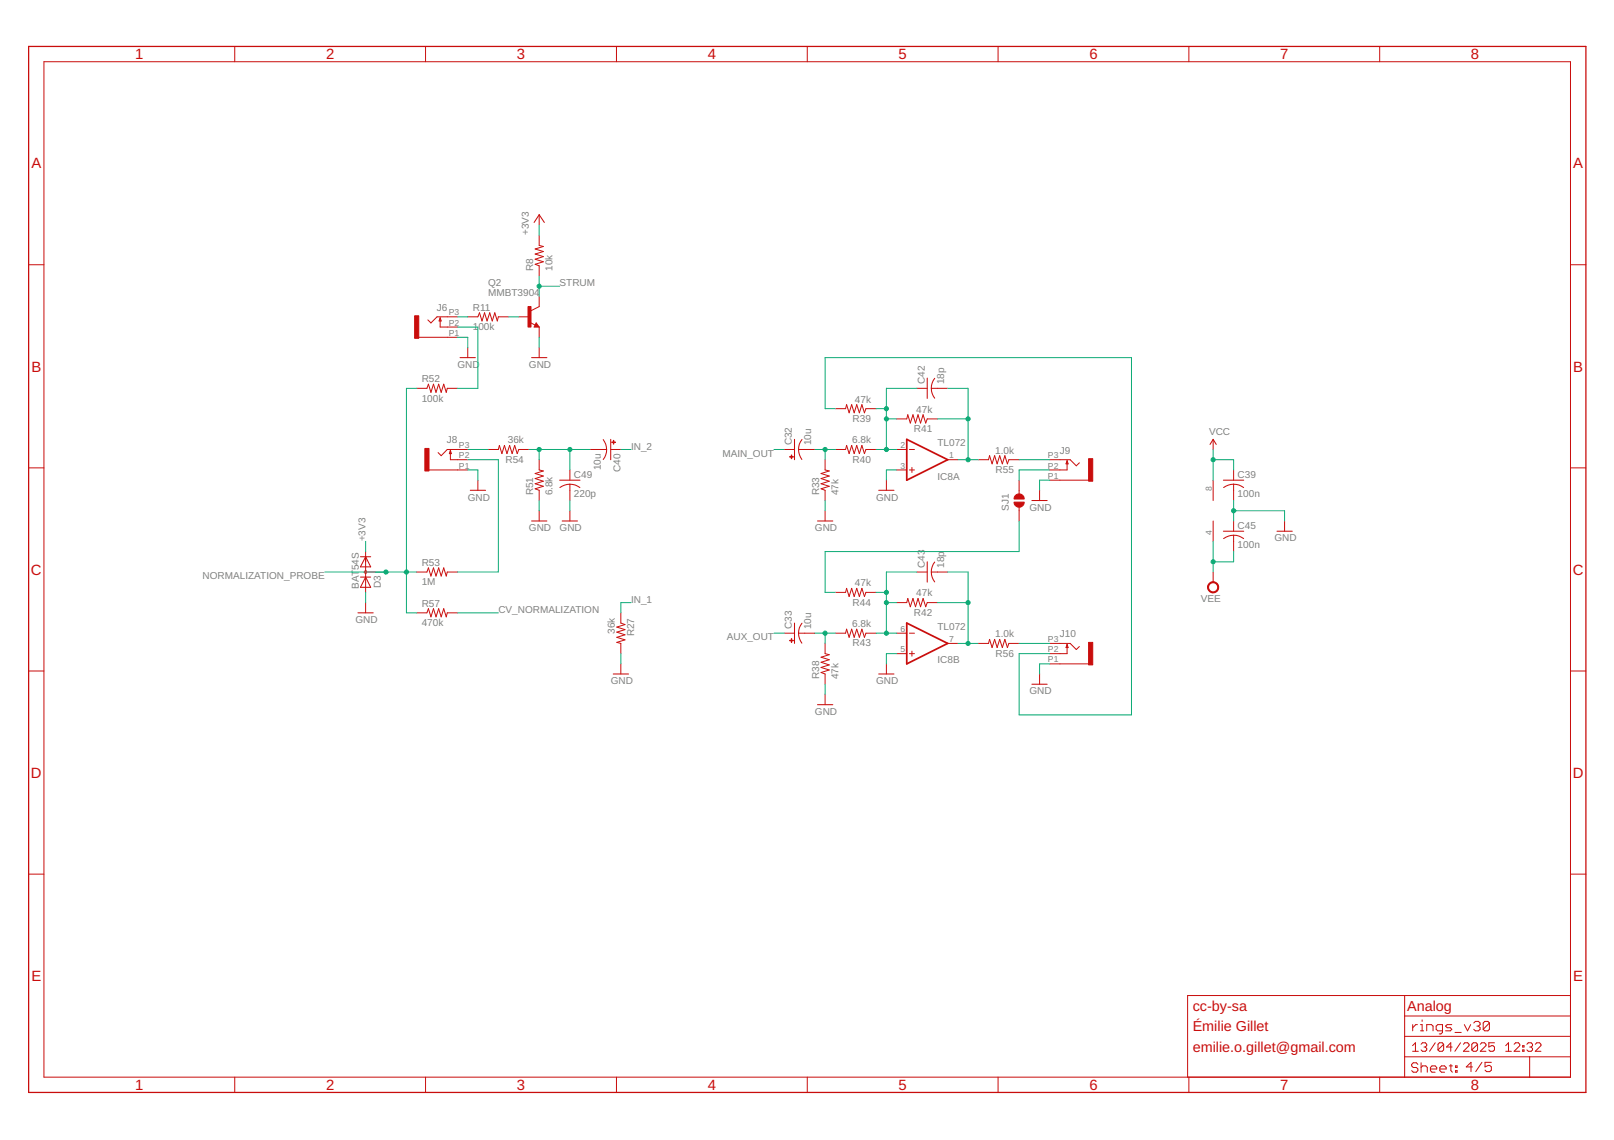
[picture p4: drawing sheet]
<svg xmlns="http://www.w3.org/2000/svg" width="297mm" height="210mm" viewBox="0 0 297 210" stroke-linecap="round" stroke-linejoin="round" font-family="sans-serif">
<g fill="none" stroke="#c90d0c" stroke-width=".19">
<path d="M81 58.5l.2 .6h-.4zM98.3 41l.9-1.5 1 1.5M98.7 59.8l.1 .2h-.3l.2-.4 .3 .5h-.5M84.7 65.8h2.8M97.8 65.8h2.8M170.6 69.6v3.8M172 69.7a2.96 2.96 0 0 0 0 3.6M82.9 83l.2 .5h-.4zM86.6 90.3h2.8M97.8 95.9h2.8M103 88.4h3.7M103 89.8a3.1 3.1 0 0 1 3.7 0"/>
<path d="M103.5 95.9h2.8M111 80.9a2.9 2.9 0 0 1 .6 1.9M111.7 82.8a3.1 3.1 0 0 1-.7 1.8M112.4 80.9v3.7M146.2 80.9v3.7M147.6 80.9a3 3 0 0 0 0 3.7M150.5 95.9h2.8M161.7 90.3h2.8M189.9 92.2h2.8M196.4 84.8l.2 .6h-.4zM222.7 81.8l.6-.9 .5 .9M225.1 88.4h3.8"/>
<path d="M225.1 97.8h3.8M225.2 89.8a3.1 3.1 0 0 1 3.7 0M225.2 99.2a3.1 3.1 0 0 1 3.7 0M235 97.8h2.8M65.9 112.8h2.8M66.3 102.5h1.9M66.3 106.3h1.9M67.3 102.5l.9 1.9h-1.9zM67.3 106.3l.9 1.8h-1.9zM146.2 114.7v3.8M147.6 114.7a3 3 0 0 0 0 3.7M170.6 103.4v3.8"/>
<path d="M172 103.5a2.96 2.96 0 0 0 0 3.6M196.4 118.7l.2 .5h-.4zM112.9 124.1h2.8M150.5 129.8h2.8M161.7 124.1h2.8M189.9 126h2.8"/>
</g>
<g fill="none" stroke="#c90d0c" stroke-width=".18">
<path d="M8.1 11.4h280.9v186.9h-280.9zM43.2 8.6v2.8M78.3 8.6v2.8M113.5 8.6v2.8M148.6 8.6v2.8M183.7 8.6v2.8M218.8 8.6v2.8M253.9 8.6v2.8M99.2 39.5v1.9M5.3 48.7h2.8M81 58.5v1.7h3.2M84.2 58.3h-3.8l-1.1 1.2-.6-.6"/>
<path d="M86.1 58.3h1.8l.3-.7 .5 1.5 .5-1.5 .4 1.5 .5-1.5 .5 1.5 .5-1.5 .4 1.5 .2-.8h1.9M95.5 58.3h1.8M97.6 59.4l.9 .5M98.7 59.5l.5 .7h-.9zM99.2 43.3v1.9l.8 .2-1.5 .4 1.5 .5-1.5 .5 1.5 .4-1.5 .5 1.5 .5-1.5 .5 .7 .2v1.9M99.2 54.6v1.9l-1.5 .7M289 48.7h2.9M76.7 71.5h1.9l.2-.8 .5 1.5 .5-1.5 .4 1.5 .5-1.5 .5 1.5 .5-1.5 .4 1.5 .2-.7h1.9M77 62.1h7.2M86.1 64v1.8M99.2 60.2v1.9M99.2 64v1.8"/>
<path d="M153.7 75.2h1.9l.2-.7 .5 1.5 .4-1.5 .5 1.5 .5-1.5 .5 1.5 .4-1.5 .5 1.5 .3-.8h1.8M165 77.1h1.9l.2-.7 .4 1.5 .5-1.5 .5 1.5 .5-1.5 .4 1.5 .5-1.5 .5 1.5 .2-.8h1.9M168.8 71.5h1.8M171.4 71.5h3M5.3 86.1h2.8M78.9 86.5h7.2M82.9 83v1.6h3.2M86.1 82.8h-3.8l-1.1 1.1-.6-.6M87.9 88.4v1.9M89.8 82.8h1.9l.2-.8 .5 1.5 .4-1.5 .5 1.5 .5-1.5 .5 1.5 .4-1.5 .5 1.5 .3-.7h1.8M99.2 84.6v1.9l.8 .2-1.5 .5 1.5 .5-1.5 .4 1.5 .5-1.5 .5 1.5 .4-1.5 .5 .7 .3v1.9M99.2 94v1.9"/>
<path d="M104.9 86.5v1.9M104.9 89.2v3M104.9 94v1.9M108.6 82.8h3M112.4 82.8h1.9M144.3 82.8h1.9M147 82.8h3M151.8 84.6v1.9l.8 .2-1.5 .5 1.5 .5-1.5 .4 1.5 .5-1.5 .5 1.5 .4-1.5 .5 .7 .3v1.9M151.8 94v1.9M153.7 82.8h1.9l.2-.8 .5 1.5 .4-1.5 .5 1.5 .5-1.5 .5 1.5 .4-1.5 .5 1.5 .3-.7h1.8M163.1 88.4v1.9M165 82.8h1.9"/>
<path d="M165 86.5h1.9M167.4 82.8h.9M167.4 86.5h.9M167.8 86.1v.9M174.4 84.6h1.9M180 84.6h1.9l.2-.7 .5 1.5 .4-1.5 .5 1.5 .5-1.5 .5 1.5 .4-1.5 .5 1.5 .3-.8h1.9M187.6 88.4v2.6M187.6 93.4v2.5M191.3 90.3v1.9M193.2 84.6h3.8l1.1 1.2 .5-.6M193.2 88.4h7.1M196.4 84.8v1.7h-3.2"/>
<path d="M223.3 80.9v1.9M223.3 88.4v3.8M223.3 95.9v3.8M227 86.5v1.9M227 89.2v3M227 95.9v1.9M227 98.6v3M236.4 95.9v1.9M289 86.1h2.9M67.3 105.3h1.9M67.3 101.6v7.5M67.3 111v1.8"/>
<path d="M76.7 105.3h1.9l.2-.7 .5 1.5 .5-1.5 .4 1.5 .5-1.5 .5 1.5 .5-1.5 .4 1.5 .2-.8h1.9M76.7 112.8h1.9l.2-.7 .5 1.5 .5-1.5 .4 1.5 .5-1.5 .5 1.5 .5-1.5 .4 1.5 .2-.8h1.9M114.3 112.8v1.9l.7 .3-1.5 .5 1.5 .4-1.5 .5 1.5 .5-1.5 .4 1.5 .5-1.5 .5 .8 .2v1.9M144.3 116.6h1.9M147 116.6h3M151.8 118.5v1.9l.8 .1-1.5 .5 1.5 .5-1.5 .4 1.5 .5-1.5 .5 1.5 .5-1.5 .4 .7 .3v1.9M153.7 116.6h1.9l.2-.8 .5 1.5 .4-1.5 .5 1.5 .5-1.5 .5 1.5 .4-1.5 .5 1.5 .3-.7h1.8M153.7 109.1h1.9l.2-.8 .5 1.5 .4-1.5 .5 1.5 .5-1.5 .5 1.5 .4-1.5 .5 1.5 .3-.7h1.8M165 116.6h1.9M165 111h1.9l.2-.8 .4 1.5 .5-1.5 .5 1.5 .5-1.5 .4 1.5 .5-1.5 .5 1.5 .2-.7h1.9M167.4 116.6h.9M167.8 119.9v.9"/>
<path d="M168.8 105.3h1.8M171.4 105.3h3M174.4 118.5h1.9M180 118.5h1.9l.2-.8 .5 1.5 .4-1.5 .5 1.5 .5-1.5 .5 1.5 .4-1.5 .5 1.5 .3-.7h1.9M193.2 118.5h3.8l1.1 1.1 .5-.6M196.4 118.7v1.7h-3.2M223.3 105.3v1.9M5.3 123.5h2.8M114.3 122.2v1.9M151.8 127.9v1.9M163.1 122.2v1.9M165 120.4h1.9"/>
<path d="M167.4 120.4h.9M191.3 124.1v1.9M193.2 122.2h7.1M289 123.5h2.9M5.3 161h2.8M289 161h2.9M43.2 198.3v2.8M78.3 198.3v2.8M113.5 198.3v2.8M148.6 198.3v2.8M183.7 198.3v2.8M218.8 198.3v2.8"/>
<path d="M253.9 198.3v2.8M258.5 194.6h30.5M258.5 183.3v15M258.5 190.8h30.5M258.5 187.1h30.5M260 192.5l.5-.5v1.6M260 193.6h1M260 188.7v1.1M260.9 188.7h-.3l-.6 .5M260.9 196l-.2-.3h-.6l-.3 .3v.3l.3 .3h.6l.2 .2v.3l-.2 .3h-.6l-.3-.3M261.4 188.7h.3v1.1M261.4 189.8h.6"/>
<path d="M261.5 192.3l.3-.3h.5l.3 .3v.2l-.3 .3M261.5 195.7v1.7M261.5 196.6l.3-.3h.6l.3 .3v.8M261.7 187.8v.3M262.1 192.8h.2M262.3 192.8l.3 .3v.2l-.3 .3h-.5l-.3-.3M262.6 189.8v-1.1h.8l.3 .2v.9M263.2 196.8h1.2v-.2l-.3-.3h-.6l-.3 .3v.5l.3 .3h.6M264.1 192l-1 1.6M265 196.8h1.1v-.2l-.2-.3h-.6l-.3 .3v.5l.3 .3h.6M265.5 189.8h-.9l-.3-.3v-.6l.3-.2h.9v1.4l-.3 .3h-.3M265.7 192.3v1l-.3 .3h-.5l-.3-.3"/>
<path d="M265.7 192.3l-.3-.3h-.5l-.3 .3v1M265.7 192.3l-1.1 1M266.7 196.3h.6M267 196v1.1l.3 .3M267.2 188.7h-.9l-.3 .2 .3 .3h.6l.3 .3-.3 .3h-.9M267.3 192.8h-1.1l.8-.8v1.6M267.8 190.1h1.1M267.9 196.3h.3v.3h-.3zM267.9 197.1h.3v.3h-.3zM268.8 192l-1 1.6M269.3 192.3l.3-.3h.5l.3 .3v.2l-1.1 1.1h1.1M269.5 188.7l.6 1.1 .6-1.1"/>
<path d="M271 196.4h-1.1l.8-.8v1.7M271.2 188.4l.3-.3h.6l.3 .3v.3l-.3 .2M271.8 188.9h.3M271.9 192.3v1l-.2 .3h-.6l-.2-.3M271.9 192.3l-.2-.3h-.6l-.2 .3v1M271.9 192.3l-1 1M272.1 188.9l.3 .3v.3l-.3 .3h-.6l-.3-.3M272.4 192.3l.3-.3h.5l.3 .3v.2l-1.1 1.1h1.1M272.7 195.6l-1.1 1.7M274.1 188.4v1.1l-.3 .3h-.5l-.3-.3M274.1 188.4l-.3-.3h-.5l-.3 .3v1.1M274.1 188.4l-1.1 1.1"/>
<path d="M274.5 195.6h-1.2v.8l.6-.2h.3l.3 .2v.6l-.3 .3h-.6l-.3-.3M275 192h-1v.8l.5-.3h.3l.2 .3v.5l-.2 .3h-.5l-.3-.3M277.1 193.6h1.1M277.1 192.5l.5-.5v1.6M278.7 192.3l.2-.3h.5l.3 .3v.2l-1 1.1h1M280.2 193.3h.3v.3h-.3zM280.2 192.5h.3v.3h-.3zM281 192.3l.3-.3h.5l.2 .3v.2l-.2 .3M281.5 192.8h.3M281.5 194.6v3.7M281.8 192.8l.2 .3v.2l-.2 .3h-.5l-.3-.3M282.6 192.3l.2-.3h.5l.3 .3v.2l-1 1.1h1"/>
<path d="M289 183.3h-70.4v15"/>
</g>
<path d="M5.3 8.6h286.6v192.5h-286.6z" fill="none" stroke="#c90d0c" stroke-width=".23"/>
<g fill="#c90d0c" stroke="#c90d0c" stroke-width=".18">
<path d="M112.9 81.1l.1 .7z"/>
<path d="M112.6 81.4l.7 .1z"/>
<path d="M145.6 117.6l.1 .7z"/>
<path d="M145.3 117.9l.7 .1z"/>
<path d="M145.6 83.8l.1 .7z"/>
<path d="M145.3 84.1l.7 .1z"/>
<path d="M78.2 82.6h.8v4.1h-.8z"/>
<path d="M200.3 118.3h.8v4.1h-.8z"/>
<path d="M200.3 84.5h.8v4.1h-.8z"/>
<path d="M76.3 58.1h.8v4.2h-.8z"/>
<path d="M97.2 56.5h.5v3.7h-.5z"/>
</g>
<path d="M166.9 80.9l7.5 3.7-7.5 3.8zM166.9 114.7l7.5 3.8-7.5 3.7z" fill="none" stroke="#c90d0c" stroke-width=".32"/>
<g fill="#c90d0c" stroke="#c90d0c" stroke-width=".18">
<path d="M222.4 107.5a1.03 1.03 0 0 1 1.7 0 1.03 1.03 0 0 1-.5 1.6 1.03 1.03 0 0 1-1.4-1h.2a.84 .84 0 0 1 1.2-.7 .84 .84 0 0 1 .2 1.4 .84 .84 0 0 1-1.3-.4l-.1-.3h-.2z" fill-rule="evenodd"/>
<path d="M186.8 91.3a.93 .93 0 0 1 1.1-.3 .93 .93 0 0 1 .6 .9h-1.9z" fill-rule="evenodd"/>
<path d="M186.6 92.5h1.9a.93 .93 0 0 1-.9 .9 .93 .93 0 0 1-1-.9z" fill-rule="evenodd"/>
<circle cx="67.3" cy="105.3" r=".25"/>
</g>
<g fill="none" stroke="#0dab76" stroke-width=".18">
<path d="M84.2 58.3h1.9M93.6 58.3h1.9M99.2 41.4v1.9M99.2 50.8v3.8M99.2 52.7h3.8M76.7 71.5h-1.9v41.3h1.9M84.2 60.2h3.7v11.3h-3.7M84.2 62.1h1.9v1.9M99.2 62.1v1.9M153.7 75.2h-1.9v-9.4h56.4v65.8h-20.6v-11.2h5.6M161.2 75.2h1.9M163.1 77.1h1.9"/>
<path d="M168.8 71.5h-5.7v11.3M172.5 77.1h5.7M174.4 71.5h3.8v13.1M67.3 99.7v1.9M86.1 86.5h1.8v1.9M86.1 82.8h3.7M86.1 84.6h5.6v20.7h-7.5M97.3 82.8h11.3M99.2 82.8v1.8M99.2 92.2v1.8M104.9 82.8v3.7M104.9 92.2v1.8"/>
<path d="M114.3 82.8h1.8M142.5 82.8h1.8M150 82.8h3.7M151.8 82.8v1.8M151.8 92.2v1.8M161.2 82.8h3.8M165 86.5h-1.9v1.9M176.3 84.6h3.7M187.6 95.9v5.7h-35.8v7.5h1.9M187.6 84.6h5.6M193.2 86.5h-5.6v1.9M193.2 88.4h-1.9v1.9"/>
<path d="M223.3 84.6h3.7v1.9M223.3 82.8v5.6M223.3 99.7v5.6M227 92.2v3.7M227 94h9.4v1.9M59.8 105.3h16.9M67.3 109.1v1.9M84.2 112.8h7.5M116.1 111h-1.8v1.8M142.5 116.6h1.8M150 116.6h3.7M151.8 116.6v1.9"/>
<path d="M161.2 116.6h3.8M161.2 109.1h1.9M163.1 111h1.9M168.8 105.3h-5.7v11.3M172.5 111h5.7M174.4 105.3h3.8v13.2M176.3 118.5h3.7M187.6 118.5h5.6M227 101.6v1.8h-3.7M114.3 120.4v1.8M151.8 126v1.9M165 120.4h-1.9v1.8"/>
<path d="M193.2 122.2h-1.9v1.9"/>
</g>
<g fill="#0dab76" stroke="#0dab76" stroke-width=".18">
<circle cx="227" cy="94" r=".38"/>
<circle cx="99.2" cy="82.8" r=".38"/>
<circle cx="104.9" cy="82.8" r=".38"/>
<circle cx="151.8" cy="116.6" r=".38"/>
<circle cx="163.1" cy="116.6" r=".38"/>
<circle cx="163.1" cy="111" r=".38"/>
<circle cx="163.1" cy="109.1" r=".38"/>
<circle cx="178.2" cy="118.5" r=".38"/>
<circle cx="178.2" cy="111" r=".38"/>
<circle cx="151.8" cy="82.8" r=".38"/>
<circle cx="163.1" cy="82.8" r=".38"/>
<circle cx="163.1" cy="77.1" r=".38"/>
<circle cx="163.1" cy="75.2" r=".38"/>
<circle cx="178.2" cy="84.6" r=".38"/>
<circle cx="178.2" cy="77.1" r=".38"/>
<circle cx="223.3" cy="103.4" r=".38"/>
<circle cx="223.3" cy="84.6" r=".38"/>
<circle cx="71" cy="105.3" r=".38"/>
<circle cx="74.8" cy="105.3" r=".38"/>
<circle cx="99.2" cy="52.7" r=".38"/>
</g>
<g font-size="2.7" fill="#c90d0c">
<text x="24.9" y="10.9">1</text>
<text x="60" y="10.9">2</text>
<text x="95.1" y="10.9">3</text>
<text x="130.2" y="10.9">4</text>
<text x="165.4" y="10.9">5</text>
<text x="200.5" y="10.9">6</text>
<text x="235.6" y="10.9">7</text>
<text x="270.7" y="10.9">8</text>
<text x="5.8" y="31">A</text>
<text x="289.5" y="31">A</text>
<text x="5.8" y="68.4">B</text>
<text x="289.5" y="68.4">B</text>
<text x="5.7" y="105.8">C</text>
<text x="289.5" y="105.8">C</text>
<text x="5.7" y="143.2">D</text>
<text x="289.5" y="143.2">D</text>
<text x="5.8" y="180.6">E</text>
<text x="289.5" y="180.6">E</text>
<text x="24.9" y="200.7">1</text>
<text x="60" y="200.7">2</text>
<text x="95.1" y="200.7">3</text>
<text x="130.2" y="200.7">4</text>
<text x="165.4" y="200.7">5</text>
<text x="200.5" y="200.7">6</text>
<text x="235.6" y="200.7">7</text>
<text x="270.7" y="200.7">8</text>
</g>
<g font-size="2.6" fill="#c90d0c">
<text x="219.5" y="186.1">cc-by-sa</text>
<text x="219.5" y="189.9">Émilie Gillet</text>
<text x="259" y="186.1">Analog</text>
<text x="219.5" y="193.6">emilie.o.gillet@gmail.com</text>
</g>
<g font-size="1.8" fill="#808080">
<text x="97.4" y="43.3" transform="rotate(-90 97.4 43.3)">+3V3</text>
<text x="89.8" y="52.7">Q2</text>
<text x="98.1" y="49.9" transform="rotate(-90 98.1 49.9)">R8</text>
<text x="101.7" y="49.9" transform="rotate(-90 101.7 49.9)">10k</text>
<text x="103" y="52.7">STRUM</text>
<text x="80.4" y="57.2">J6</text>
<text x="87" y="57.2">R11</text>
<text x="89.8" y="54.6">MMBT3904</text>
<text x="87" y="60.8">1</text>
<text x="88" y="60.8">00k</text>
<text x="77.6" y="70.4">R52</text>
<text x="84.2" y="67.7">GND</text>
<text x="97.4" y="67.7">GND</text>
<text x="170.2" y="70.7" transform="rotate(-90 170.2 70.7)">C42</text>
<text x="173.7" y="70.7" transform="rotate(-90 173.7 70.7)">18p</text>
<text x="77.6" y="73.9">100k</text>
<text x="156.9" y="77.7">R39</text>
<text x="157.3" y="74.1">47k</text>
<text x="168.6" y="76">47k</text>
<text x="82.3" y="81.6">J8</text>
<text x="93.5" y="81.6">36k</text>
<text x="116.1" y="82.8">IN_2</text>
<text x="145.7" y="82" transform="rotate(-90 145.7 82)">C32</text>
<text x="149.3" y="82" transform="rotate(-90 149.3 82)">10u</text>
<text x="156.8" y="81.6">6.8k</text>
<text x="168.2" y="79.6">R41</text>
<text x="172.5" y="82.2">TL072</text>
<text x="183.1" y="83.5">1.0k</text>
<text x="195.1" y="83.5">J9</text>
<text x="222.5" y="80.1">VCC</text>
<text x="93" y="85.2">R54</text>
<text x="105.6" y="87.9">C49</text>
<text x="110.6" y="86.6" transform="rotate(-90 110.6 86.6)">10u</text>
<text x="114.2" y="86.9" transform="rotate(-90 114.2 86.9)">C40</text>
<text x="133" y="84.1">MAIN_OUT</text>
<text x="156.9" y="85.2">R40</text>
<text x="172.5" y="88.3">IC8A</text>
<text x="183.2" y="87.1">R55</text>
<text x="227.8" y="87.9">C39</text>
<text x="86.1" y="92.2">GND</text>
<text x="98.1" y="91.2" transform="rotate(-90 98.1 91.2)">R51</text>
<text x="101.7" y="91.2" transform="rotate(-90 101.7 91.2)">6.8k</text>
<text x="105.6" y="91.5">220p</text>
<text x="150.7" y="91.2" transform="rotate(-90 150.7 91.2)">R33</text>
<text x="154.3" y="91.2" transform="rotate(-90 154.3 91.2)">47k</text>
<text x="161.2" y="92.2">GND</text>
<text x="185.7" y="94" transform="rotate(-90 185.7 94)">SJ1</text>
<text x="189.4" y="94">GND</text>
<text x="227.8" y="91.5">100n</text>
<text x="67.3" y="99.7" transform="rotate(-90 67.3 99.7)">+3V3</text>
<text x="97.4" y="97.8">GND</text>
<text x="103" y="97.8">GND</text>
<text x="150" y="97.8">GND</text>
<text x="227.8" y="100.9">100n</text>
<text x="227.8" y="97.3">C45</text>
<text x="234.5" y="99.7">GND</text>
<text x="37.3" y="106.6">NORMALIZATION_PROBE</text>
<text x="66" y="105" transform="rotate(-90 66 105)">54S</text>
<text x="77.6" y="107.8">1M</text>
<text x="77.6" y="104.2">R53</text>
<text x="157.3" y="107.9">47k</text>
<text x="170.2" y="104.6" transform="rotate(-90 170.2 104.6)">C43</text>
<text x="173.7" y="104.6" transform="rotate(-90 173.7 104.6)">18p</text>
<text x="66" y="108.5" transform="rotate(-90 66 108.5)">BAT</text>
<text x="70.1" y="108.2" transform="rotate(-90 70.1 108.2)">D3</text>
<text x="77.6" y="111.7">R57</text>
<text x="91.7" y="112.8">CV_NORMALIZATION</text>
<text x="116.1" y="111">IN_1</text>
<text x="156.9" y="111.5">R44</text>
<text x="168.2" y="113.4">R42</text>
<text x="168.6" y="109.8">47k</text>
<text x="221" y="110.9">VEE</text>
<text x="65.4" y="114.7">GND</text>
<text x="77.6" y="115.3">470k</text>
<text x="113.1" y="116.7" transform="rotate(-90 113.1 116.7)">36k</text>
<text x="116.7" y="117.2" transform="rotate(-90 116.7 117.2)">R27</text>
<text x="133.8" y="117.9">AUX_OUT</text>
<text x="145.7" y="115.8" transform="rotate(-90 145.7 115.8)">C33</text>
<text x="149.3" y="115.8" transform="rotate(-90 149.3 115.8)">10u</text>
<text x="156.8" y="115.5">6.8k</text>
<text x="156.9" y="119">R43</text>
<text x="172.5" y="116">TL072</text>
<text x="183.1" y="117.3">1.0k</text>
<text x="195.1" y="117.3">J10</text>
<text x="112.4" y="126">GND</text>
<text x="150.7" y="125" transform="rotate(-90 150.7 125)">R38</text>
<text x="154.3" y="125" transform="rotate(-90 154.3 125)">47k</text>
<text x="161.2" y="126">GND</text>
<text x="172.5" y="122.1">IC8B</text>
<text x="183.2" y="120.9">R56</text>
<text x="150" y="131.6">GND</text>
<text x="189.4" y="127.9">GND</text>
</g>
<g font-size="1.6" fill="#808080">
<text x="82.6" y="58.1">P3</text>
<text x="82.6" y="60">P2</text>
<text x="82.6" y="61.8">P1</text>
<text x="84.5" y="82.5">P3</text>
<text x="165.7" y="82.5">2</text>
<text x="84.5" y="86.3">P1</text>
<text x="84.5" y="84.4">P2</text>
<text x="165.7" y="86.3">3</text>
<text x="174.7" y="84.4">1</text>
<text x="192.9" y="88.1">P1</text>
<text x="192.9" y="84.4">P3</text>
<text x="192.9" y="86.3">P2</text>
<text x="223" y="90.4" transform="rotate(-90 223 90.4)">8</text>
<text x="223" y="98.5" transform="rotate(-90 223 98.5)">4</text>
<text x="165.7" y="116.3">6</text>
<text x="174.7" y="118.2">7</text>
<text x="192.9" y="118.2">P3</text>
<text x="165.7" y="120.1">5</text>
<text x="192.9" y="122">P1</text>
<text x="192.9" y="120.1">P2</text>
</g>
</svg>
